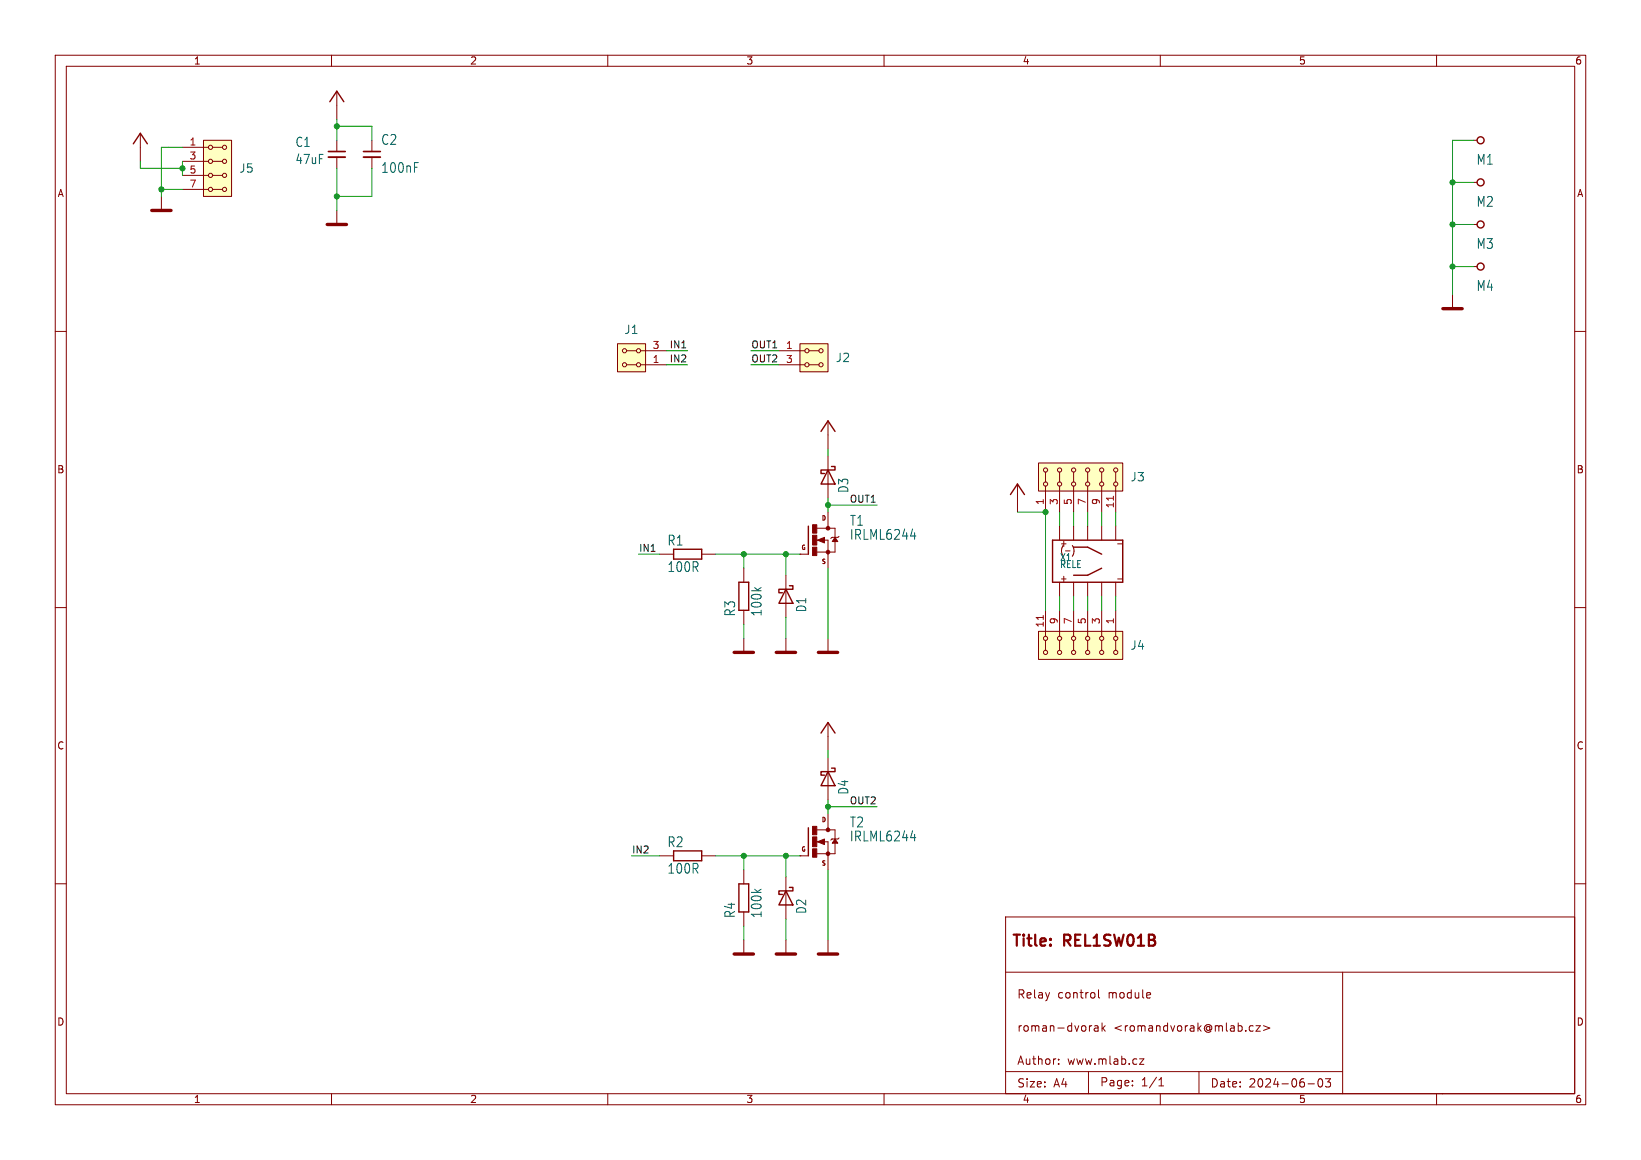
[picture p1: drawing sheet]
<svg xmlns="http://www.w3.org/2000/svg" width="297mm" height="210mm" viewBox="0 0 297 210" stroke-linecap="round" stroke-linejoin="round" font-family="sans-serif">
<g fill="none" stroke="#840000" stroke-width=".18">
<path d="M10 10h277v190h-277zM12 12h273v186h-273zM60 10v2M61 16.5v5.1M110 10v2M160 10v2M210 10v2M260 10v2M25.4 24.1v5.1M29.2 35.6v2.5M33 34.3h4.7M33 31.8h4.7"/>
<path d="M33 29.2h4.7M33 26.7h4.7M36.8 25.4h5.1v10.2h-5.1zM38.5 34.3h1.8M38.5 31.8h1.8M38.5 29.2h1.8M38.5 26.7h1.8M61 25.4v2M61 28.4v2.1M61 38.1v2.5M67.3 25.4v2M67.3 28.4v2.1"/>
<path d="M266.7 25.4h.6M266.7 33h.6M10 60h2M262.9 53.3v2.6M266.7 48.3h.6M266.7 40.6h.6M285 60h2M111.8 62.2h5v5.1h-5zM113.4 63.5h1.8M113.4 66h1.8M116 63.5h4.6M116 66h4.6"/>
<path d="M141 63.5h4.7M141 66h4.7M144.8 62.2h5.1v5.1h-5.1zM146.4 63.5h1.8M146.4 66h1.8M149.9 76.2v5.1M147.7 97.8h2.2v5.1M147.9 95.6h3.2v1.7M149.9 82.6v7.6M149.9 92.7v2.9M151.1 97.9v2h-3.3M151.6 97.3h-1l-.2 .2"/>
<path d="M151.9 97.1l-.2 .2M184.1 87.6v5.1M188 83.8h15.2v5.1h-15.2zM189.2 85.5v1.7M189.2 88v4.7M191.8 85.5v1.7M191.8 88v4.7M191.8 95.3v2.5M194.1 98.8a1.65 1.65 0 0 1 0 1.9M194.3 85.5v1.7M194.3 88v4.7M194.3 95.3v2.5"/>
<path d="M196.8 85.5v1.7M196.8 88v4.7M196.8 95.3v2.5M199.4 85.5v1.7M199.4 88v4.7M199.4 95.3v2.5M201.9 85.5v1.7M201.9 88v4.7M201.9 95.3v2.5M202.3 98.5h.8M10 110h2M119.4 100.3h2.5"/>
<path d="M127 100.3h2.5M134.6 102.9v2.5M134.6 110.5v2.5M134.6 115.6v2.5M142.2 104.1v7.7M142.2 115.6v2.5M144.8 100.3h.1M144.8 100.3h1.5M149.9 115.6v2.5M188 114.3h15.2v5.1h-15.2zM189.2 110.5v4.7M189.2 116v1.7"/>
<path d="M191.8 105.4v2.6M191.8 110.5v4.7M191.8 116v1.7M194.3 105.4v2.6M194.3 110.5v4.7M194.3 116v1.7M196.8 105.4v2.6M196.8 110.5v4.7M196.8 116v1.7M199.4 105.4v2.6M199.4 110.5v4.7M199.4 116v1.7"/>
<path d="M201.9 105.4v2.6M201.9 110.5v4.7M201.9 116v1.7M202.3 104.8h.8M285 110h2M149.9 130.8v5.1M149.9 137.2v7.6M10 160h2M119.4 154.9h2.5M127 154.9h2.5M134.6 157.5v2.5M142.2 158.8v7.6"/>
<path d="M144.8 154.9h.1M144.8 154.9h1.5M147.7 152.4h2.2v5.1M147.9 150.2h3.2v1.7M149.9 147.3v2.9M151.1 152.5v2.1h-3.3M151.6 151.9h-1l-.2 .2M151.9 151.7l-.2 .2M285 160h2M134.6 165.1v2.5M134.6 170.2v2.5M142.2 170.2v2.5"/>
<path d="M149.9 170.2v2.5M182 166h103v32h-103zM182 176h103M198.8 179.2v1.3l.2 .2M208 179.7l.2 .3-.7 .2M243 176v22M60 198v2M110 198v2M160 198v2M182 194h61M191.6 192.6v.1M191.6 191.8v.1"/>
<path d="M197 194v4M198.1 185.8h.6v.9M198.7 186.1h-.5a.29 .29 0 0 0-.2 .3 .29 .29 0 0 0 .2 .3l.5-.1M199.5 185.2v1.5M199.6 186.1l.4 .6M200 185.7l-.5 .6M205 196.5v.1M205 195.7v.1M206.2 191.7h.8l-.8 1h.8M208.2 180.6l-.2 .1M209.7 196.6h.9M209.7 195.5l.5-.4v1.5"/>
<path d="M210 198v2M217 194v4M226.8 185.8l-.4-.1-.3 .3v.4l.1 .2h.6M227.3 185.7h.8l-.8 1h.8M228.7 185.7l1.1 .4-1.1 .5M236.7 196.2h1.2M238.7 195.4l.2-.1a.8 .8 0 0 1 .5 .7 .8 .8 0 0 1-.5 .8 1 1 0 0 1-.2-1.4zM239.9 195.3h.9l-.5 .6 .4 .1v.7l-.2 .1h-.4l-.2-.1M260 198v2M261 198h.1"/>
<circle cx="38.1" cy="26.7" r=".38"/>
<circle cx="38.1" cy="34.3" r=".38"/>
<circle cx="38.1" cy="31.8" r=".38"/>
<circle cx="38.1" cy="29.2" r=".38"/>
<circle cx="40.6" cy="26.7" r=".38"/>
<circle cx="40.6" cy="34.3" r=".38"/>
<circle cx="40.6" cy="29.2" r=".38"/>
<circle cx="40.6" cy="31.8" r=".38"/>
<circle cx="113" cy="66" r=".38"/>
<circle cx="113" cy="63.5" r=".38"/>
<circle cx="115.6" cy="66" r=".38"/>
<circle cx="115.6" cy="63.5" r=".38"/>
<circle cx="146.1" cy="66" r=".38"/>
<circle cx="146.1" cy="63.5" r=".38"/>
<circle cx="148.6" cy="66" r=".38"/>
<circle cx="148.6" cy="63.5" r=".38"/>
<circle cx="189.2" cy="87.6" r=".38"/>
<circle cx="189.2" cy="85.1" r=".38"/>
<circle cx="191.8" cy="87.6" r=".38"/>
<circle cx="191.8" cy="85.1" r=".38"/>
<circle cx="194.3" cy="85.1" r=".38"/>
<circle cx="194.3" cy="87.6" r=".38"/>
<circle cx="196.9" cy="85.1" r=".38"/>
<circle cx="196.9" cy="87.6" r=".38"/>
<circle cx="199.4" cy="85.1" r=".38"/>
<circle cx="199.4" cy="87.6" r=".38"/>
<circle cx="201.9" cy="85.1" r=".38"/>
<circle cx="201.9" cy="87.6" r=".38"/>
<circle cx="189.2" cy="118.1" r=".38"/>
<circle cx="189.2" cy="115.6" r=".38"/>
<circle cx="191.8" cy="118.1" r=".38"/>
<circle cx="191.8" cy="115.6" r=".38"/>
<circle cx="194.3" cy="118.1" r=".38"/>
<circle cx="194.3" cy="115.6" r=".38"/>
<circle cx="196.9" cy="118.1" r=".38"/>
<circle cx="196.9" cy="115.6" r=".38"/>
<circle cx="199.4" cy="115.6" r=".38"/>
<circle cx="199.4" cy="118.1" r=".38"/>
<circle cx="201.9" cy="118.1" r=".38"/>
<circle cx="201.9" cy="115.6" r=".38"/>
</g>
<g fill="#ffffc2" stroke="#ffffc2" stroke-width=".18">
<path d="M188 114.3h15.2v5.1h-15.2z"/>
<path d="M188 83.8h15.2v5.1h-15.2z"/>
<path d="M36.8 25.4h5.1v10.2h-5.1z"/>
<path d="M111.8 62.2h5v5.1h-5z"/>
<path d="M144.8 62.2h5.1v5.1h-5.1z"/>
</g>
<path d="M201.5 89.8v.8M188.8 111.4v.8" fill="none" stroke="#a90000" stroke-width=".18"/>
<g fill="none" stroke="#840000" stroke-width=".25">
<path d="M59.7 18.4l1.3-1.9 1.2 1.9M24.1 26l1.3-1.9 1.3 1.9M148.6 78.1l1.3-1.9 1.2 1.9M121.9 99.4h5.1v1.8h-5.1zM146.3 95.3v5M149.9 85.1l1.2 2.5h-2.5zM150.5 84.5h.6v.6h-2.5v.6h.6M182.9 89.5l1.2-1.9 1.3 1.9M190.5 97.8h12.7v7.6h-12.7zM194.3 99.1h2.5l2.6 1.2M133.7 105.4h1.8v5.1h-1.8zM142.2 106.7l1.3 2.5h-2.5z"/>
<path d="M142.9 106h.6v.7h-2.5v.6h.6M199.4 102.9l-2.6 1.2h-2.5M148.6 132.7l1.3-1.9 1.2 1.9M149.9 139.7l1.2 2.5h-2.5zM150.5 139.1h.6v.6h-2.5v.6h.6M121.9 154.1h5.1v1.7h-5.1zM146.3 149.9v5M133.7 160h1.8v5.1h-1.8zM142.2 161.3l1.3 2.5h-2.5zM142.9 160.7h.6v.6h-2.5v.6h.6"/>
<circle cx="268" cy="25.4" r=".63"/>
<circle cx="268" cy="33" r=".63"/>
<circle cx="268" cy="40.6" r=".63"/>
<circle cx="268" cy="48.3" r=".63"/>
</g>
<path d="M27.5 38.1h3.5M59.2 40.6h3.5M261.1 55.9h3.5M132.9 118.1h3.5M140.5 118.1h3.5M148.1 118.1h3.5M132.9 172.7h3.5M140.5 172.7h3.5M148.1 172.7h3.5" fill="none" stroke="#840000" stroke-width=".61"/>
<g fill="#840000" stroke="#840000" stroke-width=".18">
<path d="M147.1 99.1h.7v1.5h-.7z"/>
<path d="M147.1 96.9h.7v1.8h-.7z"/>
<path d="M147.1 95h.7v1.5h-.7z"/>
<path d="M148 97.8l1.2-.5v1z"/>
<path d="M151.1 97.3l.5 .7h-1z"/>
<path d="M147.1 153.7h.7v1.5h-.7z"/>
<path d="M147.1 151.5h.7v1.8h-.7z"/>
<path d="M147.1 149.6h.7v1.5h-.7z"/>
<path d="M148 152.4l1.2-.5v1z"/>
<path d="M151.1 151.9l.5 .8h-1z"/>
<circle cx="149.9" cy="99.9" r=".33"/>
<circle cx="149.9" cy="95.6" r=".33"/>
<circle cx="149.9" cy="154.6" r=".33"/>
<circle cx="149.9" cy="150.2" r=".33"/>
</g>
<path d="M75 29.4h.7M164.8 97h.9M165.5 96.4v1.2M164.8 151.6h.9M165.5 151.1v1.1" fill="none" stroke="#006464" stroke-width=".18"/>
<path d="M59.4 28.4h3.1M65.8 28.4h3" fill="none" stroke="#840000" stroke-width=".33"/>
<path d="M59.4 27.4h3.1M65.8 27.4h3" fill="none" stroke="#840000" stroke-width=".3"/>
<g fill="none" stroke="#009600" stroke-width=".18">
<path d="M25.4 29.2v1.3h7.6M29.2 34.3h3.8M33 29.2v2.6M33 26.7h-3.8v8.9M61 22.9h6.3v2.5M61 21.6v3.8M61 30.5v7.6M67.3 30.5v5.1h-6.3M262.9 33h3.8M266.7 25.4h-3.8v27.9M262.9 40.6h3.8M262.9 48.3h3.8"/>
<path d="M120.6 66h3.9M120.6 63.5h3.9M135.9 66h5.1M135.9 63.5h5.1M149.9 81.3v1.3M149.9 90.2v2.5M149.9 91.4h8.8M184.1 92.7h5.1v17.8M191.8 92.7v2.6M194.3 92.7v2.6M196.8 92.7v2.6M199.4 92.7v2.6"/>
<path d="M201.9 92.7v2.6M115.6 100.3h3.8M129.5 100.3h15.3M134.6 100.3v2.6M134.6 113v2.6M142.2 100.3v3.8M142.2 111.8v3.8M149.9 102.9v12.7M191.8 108v2.5M194.3 108v2.5M196.8 108v2.5M199.4 108v2.5"/>
<path d="M201.9 108v2.5M149.9 135.9v1.3M114.3 154.9h5.1M129.5 154.9h15.3M134.6 154.9v2.6M142.2 154.9v3.9M149.9 144.8v2.5M149.9 157.5v12.7M149.9 146.1h8.8M134.6 167.6v2.6M142.2 166.4v3.8"/>
</g>
<g fill="#009600" stroke="#009600" stroke-width=".18">
<circle cx="29.2" cy="34.3" r=".46"/>
<circle cx="33" cy="30.5" r=".46"/>
<circle cx="61" cy="22.9" r=".46"/>
<circle cx="61" cy="35.6" r=".46"/>
<circle cx="262.9" cy="40.6" r=".46"/>
<circle cx="189.2" cy="92.7" r=".46"/>
<circle cx="262.9" cy="48.3" r=".46"/>
<circle cx="262.9" cy="33" r=".46"/>
<circle cx="142.2" cy="154.9" r=".46"/>
<circle cx="149.9" cy="146.1" r=".46"/>
<circle cx="134.6" cy="154.9" r=".46"/>
<circle cx="142.2" cy="100.3" r=".46"/>
<circle cx="149.9" cy="91.4" r=".46"/>
<circle cx="134.6" cy="100.3" r=".46"/>
</g>
<g font-size="2.8" fill="#840000">
<text x="183" y="171.9">Title:</text>
<text x="192.7" y="171.9">REL1SW01B</text>
</g>
<g font-size="2.5" fill="#006464">
<text x="68.9" y="26.4">C2</text>
<text x="68.9" y="31.5">100nF</text>
<text x="267.1" y="30">M1</text>
<text x="267.1" y="37.7">M2</text>
<text x="267.1" y="45.3">M3</text>
<text x="267.1" y="52.9">M4</text>
<text x="153.7" y="95.4">T1</text>
<text x="120.7" y="99">R1</text>
<text x="153.7" y="97.9">IRLML6244</text>
<text x="120.7" y="103.8">100R</text>
<text x="133.3" y="111.7" transform="rotate(-90 133.3 111.7)">R3</text>
<text x="138.1" y="111.7" transform="rotate(-90 138.1 111.7)">100k</text>
<text x="120.7" y="153.6">R2</text>
<text x="153.7" y="150">T2</text>
<text x="153.7" y="152.5">IRLML6244</text>
<text x="120.7" y="158.4">100R</text>
<text x="133.3" y="166.3" transform="rotate(-90 133.3 166.3)">R4</text>
<text x="138.1" y="166.3" transform="rotate(-90 138.1 166.3)">100k</text>
</g>
<g font-size="2.3" fill="#006464">
<text x="53.4" y="26.8">C1</text>
<text x="53.4" y="29.9">47uF</text>
<text x="146.1" y="110.9" transform="rotate(-90 146.1 110.9)">D1</text>
<text x="146.1" y="165.6" transform="rotate(-90 146.1 165.6)">D2</text>
</g>
<g font-size="2.3" fill="#0f0f0f">
<text x="153.7" y="89.4" transform="rotate(-90 153.7 89.4)">D3</text>
<text x="153.7" y="144" transform="rotate(-90 153.7 144)">D4</text>
</g>
<g font-size="2.1" fill="#006464">
<text x="43.2" y="31.5">J5</text>
<text x="112.9" y="60.7">J1</text>
<text x="151.2" y="65.8">J2</text>
<text x="204.5" y="87.4">J3</text>
<text x="204.5" y="117.8">J4</text>
</g>
<g font-size="2.1" fill="#840000">
<text x="184" y="181">Relay</text>
<text x="191.4" y="181">control</text>
<text x="200.6" y="181">module</text>
<text x="184" y="187">roman-dvorak</text>
<text x="201.5" y="187">&lt;romandvorak@mlab.cz&gt;</text>
<text x="184" y="193">Author:</text>
<text x="184" y="197.1">Size:</text>
<text x="190.7" y="197.1">A4</text>
<text x="193.2" y="193">www.mlab.cz</text>
<text x="199" y="196.9">Page:</text>
<text x="206.5" y="196.9">1/1</text>
<text x="219" y="197.1">Date:</text>
<text x="226" y="197.1">2024-06-03</text>
</g>
<g font-size="1.8" fill="#840000">
<text x="35" y="11.9">1</text>
<text x="85" y="11.9">2</text>
<text x="135" y="11.9">3</text>
<text x="185" y="11.9">4</text>
<text x="235" y="11.9">5</text>
<text x="285" y="11.9">6</text>
<text x="10.3" y="35.9">A</text>
<text x="285.3" y="35.9">A</text>
<text x="10.3" y="85.9">B</text>
<text x="285.3" y="85.9">B</text>
<text x="191.8" y="100.5">(-)</text>
<text x="191.8" y="99.2">+</text>
<text x="191.8" y="105.6">+</text>
<text x="10.3" y="135.9">C</text>
<text x="285.3" y="135.9">C</text>
<text x="10.3" y="185.9">D</text>
<text x="285.3" y="185.9">D</text>
<text x="35" y="199.9">1</text>
<text x="85" y="199.9">2</text>
<text x="135" y="199.9">3</text>
<text x="185" y="199.9">4</text>
<text x="235" y="199.9">5</text>
<text x="285" y="199.9">6</text>
</g>
<g font-size="1.8" fill="#a90000">
<text x="34.2" y="26.4">1</text>
<text x="34.2" y="29">3</text>
<text x="34.2" y="31.5">5</text>
<text x="34.2" y="34">7</text>
<text x="118" y="65.8">1</text>
<text x="118" y="63.2">3</text>
<text x="142.2" y="63.2">1</text>
<text x="142.2" y="65.8">3</text>
<text x="189" y="91.5" transform="rotate(-90 189 91.5)">1</text>
<text x="191.5" y="91.5" transform="rotate(-90 191.5 91.5)">3</text>
<text x="194.1" y="91.5" transform="rotate(-90 194.1 91.5)">5</text>
<text x="196.6" y="91.5" transform="rotate(-90 196.6 91.5)">7</text>
<text x="199.1" y="91.5" transform="rotate(-90 199.1 91.5)">9</text>
<text x="201.7" y="92.1" transform="rotate(-90 201.7 92.1)">11</text>
<text x="189" y="113.7" transform="rotate(-90 189 113.7)">11</text>
<text x="191.5" y="113.1" transform="rotate(-90 191.5 113.1)">9</text>
<text x="194.1" y="113.1" transform="rotate(-90 194.1 113.1)">7</text>
<text x="196.6" y="113.1" transform="rotate(-90 196.6 113.1)">5</text>
<text x="199.1" y="113.1" transform="rotate(-90 199.1 113.1)">3</text>
<text x="201.7" y="113.1" transform="rotate(-90 201.7 113.1)">1</text>
</g>
<g font-size="1.8" fill="#0f0f0f">
<text x="121.1" y="65.7">IN2</text>
<text x="121.1" y="63.2">IN1</text>
<text x="135.9" y="65.7">OUT2</text>
<text x="135.9" y="63.2">OUT1</text>
<text x="153.7" y="91.1">OUT1</text>
<text x="115.6" y="100">IN1</text>
<text x="153.7" y="145.7">OUT2</text>
<text x="114.3" y="154.6">IN2</text>
</g>
<g font-size="1.8" fill="#006464">
<text x="191.7" y="101.8">X1</text>
<text x="191.7" y="103">RELE</text>
</g>
<g font-size="1.1" fill="#840000">
<text x="148.7" y="94.3">D</text>
<text x="145" y="99.7">G</text>
<text x="148.7" y="102.2">S</text>
<text x="148.7" y="148.9">D</text>
<text x="145" y="154.3">G</text>
<text x="148.7" y="156.8">S</text>
</g>
</svg>
